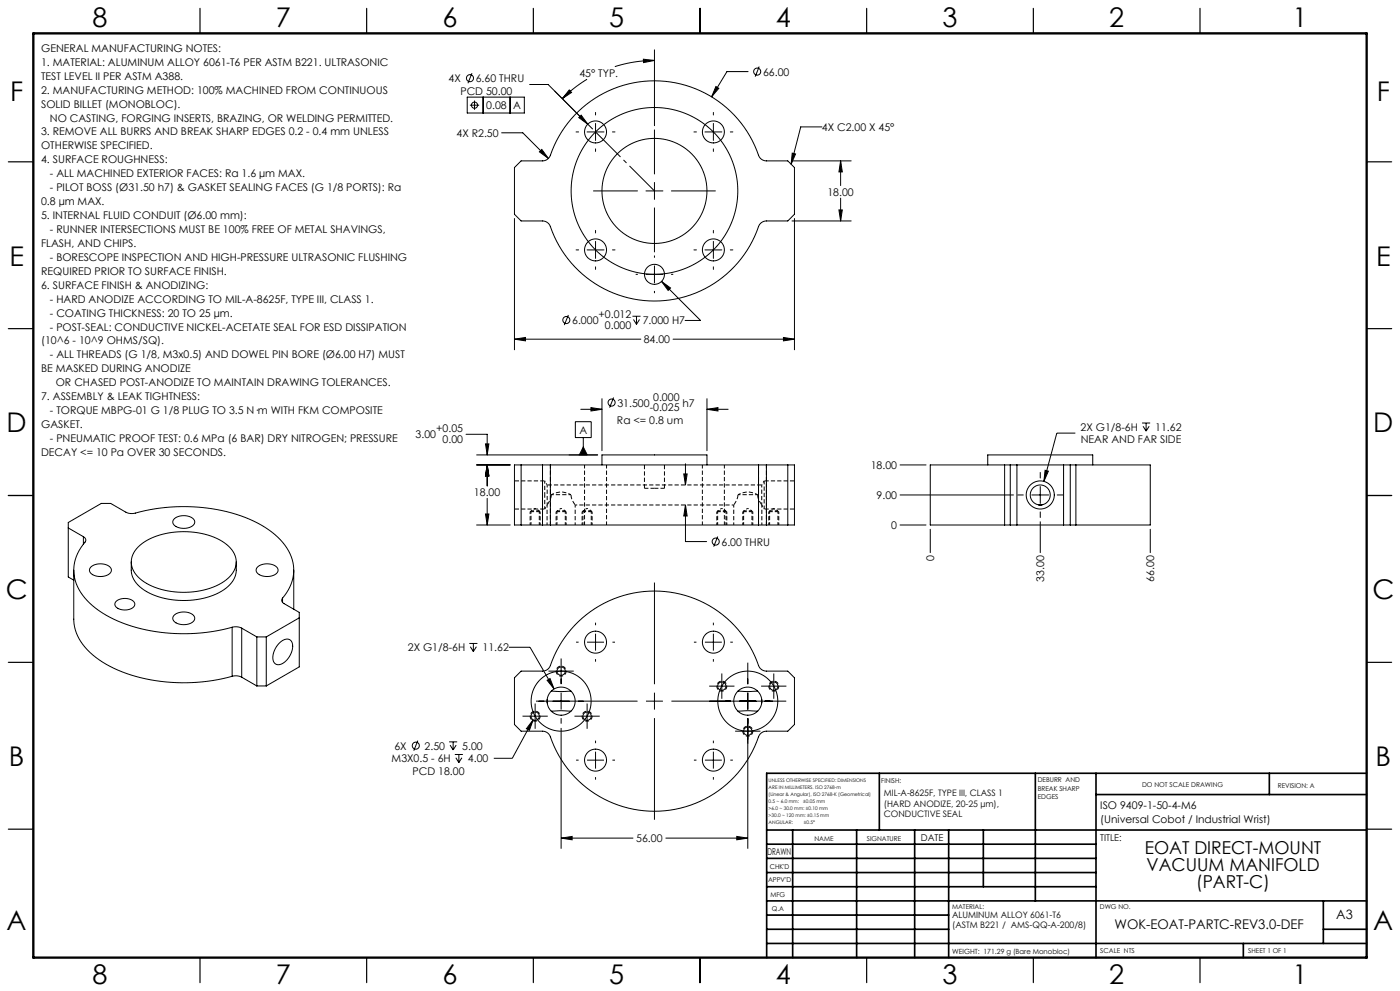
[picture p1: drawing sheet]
<svg xmlns="http://www.w3.org/2000/svg" width="420mm" height="297mm" viewBox="0 0 420 297" stroke-linecap="round" stroke-linejoin="round" font-family="sans-serif">
<g fill="none" stroke="#000" stroke-width=".3">
<path d="M193 17.7l3.3 .4-3.2 .7zM196.3 18.1l-5.5 .4-6.3 1.5M196.3 14.9v22.8M227.8 19.9l-1.2 3.1M140.2 29.1h17.1v4.8h-17.1zM141 31.5h2.7M141.6 21.9l-1.2 3M142.4 30.1v2.8M144.9 29.1v4.8M150.5 39.8h6.3l7.7 7.7M153 29.1v4.8M158.9 25.3h5.5l13.4 13.3"/>
<path d="M170.8 27l.7 .7-2.8 1.9zM172.8 39.5h.8M173.6 35.2l.8-.7 1.9 2.7zM176.1 23.8l-3.9 2.6-3.5 3.2M176.1 39.5h5.1M178.7 33.7v.8M178.7 37v5.1M183.7 39.5h.8M196.3 38.9v13.2M208.2 39.5h.7M211.5 39.5h5.1M214 33.7v.8"/>
<path d="M214 37v5.1M214.8 25.9l.8 .6-2.1 2.5zM219.1 39.5h.8M224.4 21.5h-6.3l-4.6 7.5M246.6 38h-6.4l-2.9 11.2M154.3 50.2l2-2h6.5a2.5 2.5 0 0 0 2.3-1.7 33.1 33.1 0 0 1 31.7-22.3 33.1 33.1 0 0 1 31.1 23l.6 .6 1 .4h6.8l2 2v14l-2 2h-6.4a2.5 2.5 0 0 0-2.3 1.7 33.1 33.1 0 0 1-31.7 22.3 33.1 33.1 0 0 1-31.1-23l-.6-.5-1.1-.5h-6.8l-2-2zM162.5 44.8l2 2.7-2.7-2zM178 57.2h13.3M178.7 44.6v.8M193.8 57.2h5.1M196.3 54.7v5.1M201.4 57.2h13.2"/>
<path d="M214 44.6v.8M237.6 48.2h17.8M237.7 45.9l1 .2-1.4 3.1zM252.2 48.2l.5 3.3h-1zM252.2 48.2v7.4M252.2 59.4v6.8M154.3 65.5v39.3M172.8 74.9h.8M176.1 74.9h5.1M178.7 69.1v.7M178.7 72.4v5M178.7 80v.7"/>
<path d="M183.7 74.9h.8M196.3 62.3v13.2M196.3 76.7v.4M196.3 79.7v5.1M208.2 74.9h.7M211.5 74.9h5.1M214 69.1v.7M214 72.4v5M214 80v.7M219.1 74.9h.8M237.6 66.2h17.8M238.3 65.5v39.3"/>
<path d="M251.7 62.9h1l-.5 3.3zM170.5 94.4l-1.2 3M189.7 94.8h2.5M190 95.7l.9 1.5M190.8 82.2h.5M190.9 94.8v2.4M191.9 95.7l-1 1.5M193.8 82.2h5.1M196.3 87.3v.5M198.5 84.3l2.7 2-.8 .7zM198.5 84.3l11.7 11.7h-4.7M201.4 82.2h.5"/>
<path d="M154.3 101.6l3.3-.5v1.1zM154.3 101.6h37.9M180.6 119.5v15.6M184.1 119.1l-1.2 3.1M201.9 101.6h36.4M212.1 119.5v15.6M235 101.1l3.3 .5-3.3 .6zM139.8 130.2h6.4v6.1M143 139.3h10.1M143 136.3h36.3M145.7 133h1l-.5 3.3zM146.2 139.3l.5 3.3h-1z"/>
<path d="M146.2 139.3v6.4M156.3 139.3v18M162.8 139.3h2.3M162.8 139.3h-8.5v18h8.5M162.8 139.3v18M165.1 139.3h62.5M165.1 139.3v18M172.6 126.4h4.8v4.7h-4.8zM174.2 122.7h6.4M175 131.1v5.2M175 134l1.2 2.3h-2.4zM177.3 122.2l3.3 .5-3.3 .5z"/>
<path d="M180.6 139.3v-3h31.5v3M205.6 139v6.3M212.1 122.7l3.3-.5v1zM212.1 122.7h6.3M227.6 139.3h2.3M227.6 139.3v18M229.9 139.3h8.4v18h-8.4M229.9 139.3v18M236.3 139.3v18M270 139.3h7.8M296.3 139.3v-3h31.5v3M301.4 139.3h1.7"/>
<path d="M301.4 139.3h-22.3v18h22.3M301.4 139.3v18M303.1 139.3h18M303.1 139.3v18M305.1 139.3v18M319.1 139.3v18M321.1 139.3h1.7M321.1 139.3v18M322.6 129.8h-5.6l-3.8 14.5M322.8 139.3h22.3v18h-22.3M322.8 139.3v18M342.6 126.8h2.4"/>
<path d="M342.9 127.7l.9 1.5M343.8 126.8v2.4M344.7 127.7l-.9 1.5M20.5 158.2l4.5 2.6M52.4 155.4a4.5 4.5 0 0 1 5.9 .6 2.04 2.04 0 0 1-2.2 2.3 3.4 3.4 0 0 1-4.3-1.8zM143 157.3h10.1M145.7 154h1l-.5 3.3zM146.2 149.3v8M162.8 157.3h2.3M165.1 157.3h62.5M205.1 142h1l-.5 3.3zM205.6 151.3l.5 3.3h-1z"/>
<path d="M205.6 151.3v11h6.4M227.6 157.3h2.3M270 157.3h7.8M270 148.3h34M279.1 158.6v7M301.4 157.3h1.7M303.1 157.3h18M305.3 148.3h1.7M309.5 148.3h5.1M312.1 156.4v9.2M312.1 141.6v1.7M312.1 145.8v5.1"/>
<path d="M312.1 153.4v1.7M312.6 151.3h-1M313.5 140.9l1 .3-1.3 3.1zM317.2 148.3h1.6M321.1 157.3h1.7M345.1 158.6v7M22.1 173.9l-1.6-1v-16.3l9.9-5.7h2.8l4.5 2.6a4 4 0 0 0 2.9 .3 52.9 52.9 0 0 1 36.7 3 18.9 18.9 0 0 1 10.6 11.9 12.3 12.3 0 0 1-3.1 10.6M22.1 170.9v14.7a14.7 14.7 0 0 0 6.6 11.4 45.4 45.4 0 0 0 28.9 7.6 53 53 0 0 0 12-1.9M25 160.8a1.04 1.04 0 0 1 .5 1.7 12.2 12.2 0 0 0 .7 17.5 36.9 36.9 0 0 0 22 9.5 55.3 55.3 0 0 0 21.4-1.5M25 160.8v2.3M27.4 169.8a4.5 4.5 0 0 1 5.9 .6 2.04 2.04 0 0 1-2.2 2.3 3.4 3.4 0 0 1-4.3-1.8zM39.4 168.4v2.5a7.8 7.8 0 0 0 4.6 6.4 24.3 24.3 0 0 0 23.2-.6 7.4 7.4 0 0 0 3.7-5.8v-2.5"/>
<path d="M41.5 163.9a21.7 21.7 0 0 1 17.8-4.2 15.2 15.2 0 0 1 10.7 5.7 6.1 6.1 0 0 1-2.1 8.4 23.7 23.7 0 0 1-20.5 2.6 11.3 11.3 0 0 1-7.8-6.5 6 6 0 0 1 1.9-6zM77.4 169.8a4.5 4.5 0 0 1 5.9 .6 2.04 2.04 0 0 1-2.2 2.3 3.4 3.4 0 0 1-4.3-1.8zM84.8 179.3a1.04 1.04 0 0 0 .4 1.6l4.6 2.6v16.4l-9.9 5.7M84.8 179.3v1.2M88.1 170.9v11.7M196.3 174.6v30.5M215.3 160.8l-1.2 3M34.8 180.2a4 4 0 0 1 5.6 .5 2.02 2.02 0 0 1-2.4 2.1 2.96 2.96 0 0 1-3.5-1.8zM52.4 184.2a4.5 4.5 0 0 1 5.9 .6 2.04 2.04 0 0 1-2.2 2.3 3.4 3.4 0 0 1-4.3-1.8zM69.6 188a4 4 0 0 1 2.9 .3M69.6 188v14.7M72.5 188.3l4.5 2.6"/>
<path d="M72.5 188.3v14.7M77 190.9h2.9M77 190.9v14.7M79.9 190.9v14.7M83.9 192.6a2.17 2.17 0 0 1 3.7-.2 5.7 5.7 0 0 1-4 6.8 2.02 2.02 0 0 1-1.7-2.8 6.9 6.9 0 0 1 2-3.8zM89.8 185.2l-9.9 5.7M140.8 192.8h2.4M141.1 193.8l.9 1.5M142 192.8v2.5M142.9 193.8l-.9 1.5M152.7 194h6.3l7.2 12.5M168.3 197.3v7.8"/>
<path d="M172.8 192.5h.8M176.1 192.5h5.1M178.7 186.6v.8M178.7 189.9v5.1M178.7 197.5v.8M183.7 192.5h.8M208.2 192.5h.7M211.5 192.5h5.1M214 186.6v.8M214 189.9v5.1M214 197.5v.8M219.1 192.5h.8"/>
<path d="M224.3 198.6v6.5M69.6 202.7a4 4 0 0 1 2.9 .3M72.5 203l4.5 2.6M77 205.6h2.9M156.3 201.1h6.5a2.5 2.5 0 0 0 2.3-1.7 33.1 33.1 0 0 1 31.7-22.3 33.1 33.1 0 0 1 31.1 23l.9 .8 .7 .2h6.8l2 2v14l-2 2h-6.4a2.5 2.5 0 0 0-2.3 1.7 33.1 33.1 0 0 1-31.7 22.3 33.1 33.1 0 0 1-31.1-23l-.9-.7-.8-.2-6.8-.1-2-2v-14zM156.8 214.6h7.5M159.9 215.7l-1.1 3.2-.9-.5zM159.9 215.7l-6.2 11.6h-5.6M160.5 210.8v7.6M160.8 210.1h30.5M164.1 203.9l.9-.5 1.2 3.1zM164.2 209.6v1.1"/>
<path d="M164.5 201.1h7.6M165.4 207.1h5.9M165.4 213.1h5.9M168.3 218.2v36.2M168.3 207.6v5.1M168.3 215.2v1.7M172.3 214.6h7.6M176.1 210.8v7.6M193.8 210.1h5.1M196.3 207.6v5.1M196.3 215.2v30.5M201.4 210.1h34.5"/>
<path d="M212.8 205.6h7.5M216.5 201.8v7.6M220.5 219.1h7.6M221.4 213.1h5.9M221.4 207.1h5.9M224.3 207.6v5.1M224.3 215.2v39.2M228.3 205.6h7.6M228.5 209.6v1.1M232.1 201.8v7.6M125.3 222l-1.2 3M134.7 222.3h2.5"/>
<path d="M135 223.3l.9 1.5M135.9 222.3v2.5M136.4 226.1h2.5M136.7 227.1l1 1.4M136.9 223.3l-1 1.5M137.7 226.1v2.4M138.6 227.1l-.9 1.4M172.8 227.8h.8M176.1 227.8h5.1M178.7 222v.7M178.7 225.3v5.1M178.7 232.9v.8"/>
<path d="M183.7 227.8h.8M208.2 227.8h.7M211.5 227.8h5.1M214 222v.7M214 225.3v5.1M214 232.9v.8M219.1 227.8h.8M168.3 251.2l3.3-.5v1zM168.3 251.2h21.7M199.7 251.2h24.6M221 250.7l3.3 .5-3.3 .5z"/>
<circle cx="141" cy="23.4" r="1.06"/>
<circle cx="142.4" cy="31.5" r=".93"/>
<circle cx="178.7" cy="39.5" r="3.3"/>
<circle cx="214" cy="39.5" r="3.3"/>
<circle cx="227.2" cy="21.5" r="1.06"/>
<circle cx="196.3" cy="57.2" r="15.8"/>
<circle cx="196.3" cy="57.2" r="25"/>
<circle cx="178.7" cy="74.9" r="3.3"/>
<circle cx="214" cy="74.9" r="3.3"/>
<circle cx="169.9" cy="95.9" r="1.06"/>
<circle cx="196.3" cy="82.2" r="3"/>
<circle cx="183.5" cy="120.6" r="1.06"/>
<circle cx="312.1" cy="148.3" r="3"/>
<circle cx="312.1" cy="148.3" r="4.2"/>
<circle cx="214.7" cy="162.3" r="1.06"/>
<circle cx="178.7" cy="192.5" r="3.3"/>
<circle cx="214" cy="192.5" r="3.3"/>
<circle cx="160.5" cy="214.6" r="1.25"/>
<circle cx="168.3" cy="210.1" r="9"/>
<circle cx="168.3" cy="201.1" r="1.25"/>
<circle cx="168.3" cy="210.1" r="4.2"/>
<circle cx="176.1" cy="214.6" r="1.25"/>
<circle cx="216.5" cy="205.6" r="1.25"/>
<circle cx="224.3" cy="210.1" r="9"/>
<circle cx="224.3" cy="219.1" r="1.25"/>
<circle cx="224.3" cy="210.1" r="4.2"/>
<circle cx="232.1" cy="205.6" r="1.25"/>
<circle cx="124.7" cy="223.5" r="1.06"/>
<circle cx="178.7" cy="227.8" r="3.3"/>
<circle cx="214" cy="227.8" r="3.3"/>
</g>
<path d="M162 153.3h-3M169.8 153.3h-3M177.6 153.3h-3M193.3 146.3h3M196.3 146.3h3M218 153.3h-3M225.8 153.3h-3M233.6 153.3h-3" fill="none" stroke="#000" stroke-width=".3" stroke-dasharray="1.3 .6" stroke-dashoffset=".1" stroke-linecap="butt"/>
<path d="M161.8 153.1h-2.5M169.6 153.1h-2.5M177.4 153.1h-2.5M217.8 153.1h-2.5M225.6 153.1h-2.5M233.4 153.1h-2.5" fill="none" stroke="#000" stroke-width=".3" stroke-dasharray="1.3 .6" stroke-dashoffset=".3" stroke-linecap="butt"/>
<path d="M154.3 152.6h9.1M163.4 144.1h-9.1M165.4 148.3l-.4 1.5-.8 1.5M172.5 151.3h.1a5.7 5.7 0 0 1-1.3-3M221.4 148.3a6.1 6.1 0 0 1-1.3 3M228.5 151.3a5.7 5.7 0 0 1-1.2-3M228.5 145.3h-64.3M229.3 152.6h9M238.3 144.1h-9" fill="none" stroke="#000" stroke-width=".3" stroke-dasharray="1.3 .6" stroke-dashoffset="-.1" stroke-linecap="butt"/>
<g fill="none" stroke="#000" stroke-width=".3" stroke-dasharray="1.3 .6" stroke-dashoffset=".5" stroke-linecap="butt">
<path d="M159 157.3v-4M162 157.3v-4M164.1 151.4v5.9M164.2 151.3v-6M166.8 157.3v-4M169.8 157.3v-4M171.3 148.3h-5.9M172.6 157.3v-6M174.6 157.3v-4M177.6 157.3v-4M215 157.3v-4M218 157.3v-4"/>
<path d="M220.1 151.3v6M222.8 157.3v-4M225.8 157.3v-4M227.3 148.3h-5.9M228.5 145.3v6M228.6 157.3v-5.9M230.6 157.3v-4M233.6 157.3v-4"/>
</g>
<path d="M193.3 139.3v7M164.1 151.4l.1-.1M199.3 146.3v-7M228.5 151.3v.1" fill="none" stroke="#000" stroke-width=".3" stroke-dasharray="1.3 .6" stroke-linecap="butt"/>
<path d="M162.8 139.3v18M175.4 139.3v18M210.7 139.3v18M227.6 139.3v18M165.1 157.3v-18M182 157.3v-18M217.3 157.3v-18M229.3 144.1v8.5M229.9 157.3v-18" fill="none" stroke="#000" stroke-width=".3" stroke-dasharray="1.3 .6" stroke-dashoffset=".2" stroke-linecap="butt"/>
<g fill="none" stroke="#000" stroke-width=".3" stroke-dasharray="1.3 .6" stroke-dashoffset=".4" stroke-linecap="butt">
<path d="M159.3 153.1v4.2M161.8 157.3v-4.2M163.4 148.3v-4.2M163.4 152.6v-4.3M167.1 153.1v4.2M169.6 157.3v-4.2M171.3 148.3l-.9-.4a5.5 5.5 0 0 0-5 .4M174.9 153.1v4.2M177.4 157.3v-4.2M215.3 153.1v4.2M217.8 157.3v-4.2M223.1 153.1v4.2"/>
<path d="M225.6 157.3v-4.2M227.3 148.3l-.9-.4a5.5 5.5 0 0 0-5 .4M230.9 153.1v4.2M233.4 157.3v-4.2"/>
</g>
<g fill="none" stroke="#000" stroke-width=".3" stroke-dasharray="1.3 .6" stroke-dashoffset=".7" stroke-linecap="butt">
<path d="M160.5 152.3l-1.2 .8M161.8 153.1l-1.3-.8M163.4 152.6l.7-1.2M164.2 145.3l-.8-1.2M168.3 152.3l-1.2 .8M169.6 153.1l-1.3-.8M172.5 151.3h47.6M176.1 152.3l-1.2 .8M177.4 153.1l-1.3-.8M216.5 152.3l-1.2 .8M217.8 153.1l-1.3-.8M224.3 152.3l-1.2 .8"/>
<path d="M225.6 153.1l-1.3-.8M228.5 151.4l.8 1.2M229.3 144.1l-.8 1.2M232.1 152.3l-1.2 .8M233.4 153.1l-1.3-.8M160.5 216.1a1.5 1.5 0 0 1-1.3-2.2 1.5 1.5 0 0 1 2.6-.1 1.5 1.5 0 0 1-1.1 2.3h-.2M168.3 202.6a1.5 1.5 0 0 1-1.3-2.2 1.5 1.5 0 0 1 2.6-.1 1.5 1.5 0 0 1-1.1 2.3h-.2M176.1 216.1a1.5 1.5 0 0 1-1.3-2.2 1.5 1.5 0 0 1 2.6-.1 1.5 1.5 0 0 1-1.1 2.3h-.2M216.5 207.1a1.5 1.5 0 0 1-1.3-2.2 1.5 1.5 0 0 1 2.6-.1 1.5 1.5 0 0 1-1.1 2.3h-.2M232.1 207.1a1.5 1.5 0 0 1-1.3-2.2 1.5 1.5 0 0 1 2.6-.1 1.5 1.5 0 0 1-1.1 2.3h-.2M224.3 220.6a1.5 1.5 0 0 1-1.3-2.2 1.5 1.5 0 0 1 2.6-.1 1.5 1.5 0 0 1-1.1 2.3h-.2"/>
</g>
<path d="M178.7 39.5l17.6 17.7" fill="none" stroke="#000" stroke-width=".3" stroke-dasharray="15.2 1.3 1.3 1.3" stroke-dashoffset="4.6" stroke-linecap="butt"/>
<g fill="none" stroke="#000" stroke-width=".35">
<path d="M60 2.5v7.5M110 2.5v7.5M160 2.5v7.5M210 2.5v7.5M260 2.5v7.5M310 2.5v7.5M360 2.5v7.5M2.5 48.5h7.5M410 48.5h7.5M2.5 98.5h7.5M410 98.5h7.5M2.5 148.5h7.5"/>
<path d="M410 148.5h7.5M2.5 198.5h7.5M410 198.5h7.5M2.5 248.5h7.5M410 248.5h7.5M60 287v7.5M110 287v7.5M160 287v7.5M210 287v7.5M260 287v7.5M310 287v7.5M360 287v7.5"/>
</g>
<g fill="none" stroke="#000" stroke-width=".5">
<path d="M263.8 231.8v17M310.6 231.8v38.2M328.8 231.8v55.2M328.8 238.1h81.2M380.8 231.8v6.3M410 231.8h-180v55.2M230 248.8h180M230 257.3h98.8M230 253h98.8M237.8 248.8v38.2M257 248.8v38.2M274.4 248.8v38.2"/>
<path d="M284.6 248.8v38.2M295 248.8v17M230 265.8h98.8M230 261.5h98.8M230 278.5h54.6M230 274.3h54.6M230 270h180M397 278.5h13M397 270v12.8M230 282.8h180M373 282.8v4.2"/>
</g>
<path d="M10 10h400v277h-400z" fill="none" stroke="#000" stroke-width=".7"/>
<g fill="#000">
<path d="M175 134l1.2 2.3h-2.4z"/>
<path d="M193 17.7l3.3 .4-3.2 .7zM170.8 27l.7 .7-2.8 1.9z"/>
<path d="M174.4 34.5l-.8 .7 2.7 2zM162.5 44.8l-.7 .7 2.7 2zM252.2 48.2l.5 3.3h-1zM251.7 62.9h1l-.5 3.3zM235 101.1l3.3 .5-3.3 .6zM154.3 101.6l3.3-.5v1.1zM198.5 84.3l1.9 2.7 .8-.7zM214.8 25.9l-1.3 3.1 2.1-2.5zM237.7 45.9l1 .2-1.4 3.1zM212.1 122.7l3.3-.5v1zM177.3 122.2l3.3 .5-3.3 .5zM145.7 133h1l-.5 3.3zM146.2 139.3l.5 3.3h-1zM145.7 154h1l-.5 3.3zM146.2 139.3l.5 3.3h-1zM205.6 151.3l.5 3.3h-1zM205.1 142h1l-.5 3.3z"/>
<path d="M168.3 251.2l3.3-.5v1zM221 250.7l3.3 .5-3.3 .5zM159.9 215.7l-2 2.7 .9 .5zM164.1 203.9l2.1 2.6-1.2-3.1zM313.5 140.9l-.3 3.4 1.3-3.1z"/>
</g>
<g font-size="8.1">
<text x="27.8" y="8">8</text>
<text x="82.8" y="8">7</text>
<text x="132.8" y="8">6</text>
<text x="182.8" y="8">5</text>
<text x="232.8" y="8">4</text>
<text x="282.8" y="8">3</text>
<text x="332.8" y="8">2</text>
<text x="387.8" y="8">1</text>
<text x="3" y="30.4">F</text>
<text x="413" y="30.4">F</text>
<text x="2.8" y="79.6">E</text>
<text x="412.8" y="79.6">E</text>
<text x="2" y="129.6">D</text>
<text x="412" y="129.6">D</text>
<text x="1.7" y="179.6">C</text>
<text x="411.7" y="179.6">C</text>
<text x="2.7" y="229.6">B</text>
<text x="412.7" y="229.6">B</text>
<text x="2" y="278.9">A</text>
<text x="412" y="278.9">A</text>
<text x="27.8" y="295">8</text>
<text x="82.8" y="295">7</text>
<text x="132.8" y="295">6</text>
<text x="182.8" y="295">5</text>
<text x="232.8" y="295">4</text>
<text x="282.8" y="295">3</text>
<text x="332.8" y="295">2</text>
<text x="387.8" y="295">1</text>
</g>
<g font-size="5.3">
<text x="343.4" y="256">EOAT DIRECT-MOUNT</text>
<text x="343.9" y="261.1">VACUUM MANIFOLD</text>
<text x="358.9" y="266.2">(PART-C)</text>
</g>
<text font-size="4" x="334.3" y="278.4">WOK-EOAT-PARTC-REV3.0-DEF</text>
<text font-size="3.9" x="400.9" y="275.5">A3</text>
<g font-size="3.2">
<text x="12.3" y="15.6">GENERAL MANUFACTURING NOTES:</text>
<text x="12.3" y="19.7">1. MATERIAL: ALUMINUM ALLOY 6061-T6 PER ASTM B221. ULTRASONIC</text>
<text x="12.3" y="23.9">TEST LEVEL II PER ASTM A388.</text>
<text x="173.8" y="23.1">45° TYP.</text>
<text x="228.9" y="22.7">66.00</text>
<text x="12.3" y="28.1">2. MANUFACTURING METHOD: 100% MACHINED FROM CONTINUOUS</text>
<text x="134.6" y="24.6">4X</text>
<text x="138.1" y="28.4">PCD 50.00</text>
<text x="142.7" y="24.6">6.60 THRU</text>
<text x="12.3" y="32.3">SOLID BILLET (MONOBLOC).</text>
<text x="145.9" y="32.7">0.08</text>
<text x="154" y="32.7">A</text>
<text x="12.3" y="40.6">3. REMOVE ALL BURRS AND BREAK SHARP EDGES 0.2 - 0.4 mm UNLESS</text>
<text x="15" y="36.4">NO CASTING, FORGING INSERTS, BRAZING, OR WELDING PERMITTED.</text>
<text x="137" y="41">4X R2.50</text>
<text x="246.6" y="39.2">4X C2.00 X 45°</text>
<text x="12.3" y="44.8">OTHERWISE SPECIFIED.</text>
<text x="12.3" y="49">4. SURFACE ROUGHNESS:</text>
<text x="15" y="53.1">- ALL MACHINED EXTERIOR FACES: Ra 1.6 µm MAX.</text>
<text x="15" y="57.3">- PILOT BOSS (Ø31.50 h7) &amp; GASKET SEALING FACES (G 1/8 PORTS): Ra</text>
<text x="248.2" y="58.7">18.00</text>
<text x="12.3" y="61.5">0.8 µm MAX.</text>
<text x="12.3" y="65.7">5. INTERNAL FLUID CONDUIT (Ø6.00 mm):</text>
<text x="15" y="69.8">- RUNNER INTERSECTIONS MUST BE 100% FREE OF METAL SHAVINGS,</text>
<text x="12.3" y="74">FLASH, AND CHIPS.</text>
<text x="12.3" y="82.4">REQUIRED PRIOR TO SURFACE FINISH.</text>
<text x="15" y="78.2">- BORESCOPE INSPECTION AND HIGH-PRESSURE ULTRASONIC FLUSHING</text>
<text x="12.3" y="86.5">6. SURFACE FINISH &amp; ANODIZING:</text>
<text x="15" y="94.9">- COATING THICKNESS: 20 TO 25 µm.</text>
<text x="15" y="90.7">- HARD ANODIZE ACCORDING TO MIL-A-8625F, TYPE III, CLASS 1.</text>
<text x="179.6" y="95.4">+0.012</text>
<text x="15" y="99.1">- POST-SEAL: CONDUCTIVE NICKEL-ACETATE SEAL FOR ESD DISSIPATION</text>
<text x="171.7" y="97.1">6.000</text>
<text x="181.5" y="98.5">0.000</text>
<text x="192.8" y="97.1">7.000 H7</text>
<text x="12.3" y="103.2">(10^6 - 10^9 OHMS/SQ).</text>
<text x="15" y="107.4">- ALL THREADS (G 1/8, M3x0.5) AND DOWEL PIN BORE (Ø6.00 H7) MUST</text>
<text x="193.1" y="102.9">84.00</text>
<text x="12.3" y="111.6">BE MASKED DURING ANODIZE</text>
<text x="12.3" y="119.9">7. ASSEMBLY &amp; LEAK TIGHTNESS:</text>
<text x="16.7" y="115.8">OR CHASED POST-ANODIZE TO MAINTAIN DRAWING TOLERANCES.</text>
<text x="15" y="124.1">- TORQUE MBPG-01 G 1/8 PLUG TO 3.5 N·m WITH FKM COMPOSITE</text>
<text x="185.2" y="121.8">31.500</text>
<text x="194.9" y="123.3">-0.025</text>
<text x="196" y="120.1">0.000</text>
<text x="204.8" y="121.8">h7</text>
<text x="12.3" y="128.3">GASKET.</text>
<text x="124.7" y="131.2">3.00</text>
<text x="130.8" y="129.5">+0.05</text>
<text x="173.8" y="130">A</text>
<text x="185.1" y="127">Ra &lt;= 0.8 um</text>
<text x="324.2" y="129.1">2X G1/8-6H</text>
<text x="346.6" y="129.1">11.62</text>
<text x="12.3" y="136.6">DECAY &lt;= 10 Pa OVER 30 SECONDS.</text>
<text x="15" y="132.5">- PNEUMATIC PROOF TEST: 0.6 MPa (6 BAR) DRY NITROGEN; PRESSURE</text>
<text x="132.8" y="132.6">0.00</text>
<text x="324.2" y="132.9">NEAR AND FAR SIDE</text>
<text x="261.2" y="140.5">18.00</text>
<text x="142.2" y="148.7">18.00</text>
<text x="263" y="149.5">9.00</text>
<text x="267.4" y="158.5">0</text>
<text x="216.5" y="163.5">6.00 THRU</text>
<text x="280.3" y="168.3" transform="rotate(-90 280.3 168.3)">0</text>
<text x="313.3" y="174.4" transform="rotate(-90 313.3 174.4)">33.00</text>
<text x="346.3" y="174.4" transform="rotate(-90 346.3 174.4)">66.00</text>
<text x="122.4" y="195.2">2X G1/8-6H</text>
<text x="144.7" y="195.2">11.62</text>
<text x="118.3" y="224.7">6X</text>
<text x="127.4" y="224.7">2.50</text>
<text x="138.7" y="224.7">5.00</text>
<text x="117.5" y="228.5">M3X0.5 - 6H</text>
<text x="123.8" y="232.2">PCD 18.00</text>
<text x="140.4" y="228.5">4.00</text>
<text x="330.1" y="242.5">ISO 9409-1-50-4-M6</text>
<text x="330.1" y="246.6">(Universal Cobot / Industrial Wrist)</text>
<text x="190.9" y="252.4">56.00</text>
</g>
<g font-size="2.8">
<text x="276.2" y="252">DATE</text>
<text x="230.2" y="256.3">DRAWN</text>
<text x="330.1" y="252.1">TITLE:</text>
</g>
<g font-size="2.7">
<text x="265.2" y="238.7">MIL-A-8625F, TYPE III, CLASS 1</text>
<text x="265.2" y="241.7">(HARD ANODIZE, 20-25 µm),</text>
<text x="265.2" y="244.7">CONDUCTIVE SEAL</text>
<text x="285.6" y="275.3">ALUMINUM ALLOY 6061-T6</text>
<text x="285.6" y="278.3">(ASTM B221 / AMS-QQ-A-200/8)</text>
</g>
<text font-size="2.1" x="285.6" y="285.8">WEIGHT: 171.29 g (Bare Monobloc)</text>
<g font-size="2">
<text x="264.4" y="234.6">FINISH:</text>
<text x="311.3" y="234.5">DEBURR AND</text>
<text x="311.3" y="237">BREAK SHARP</text>
<text x="311.3" y="239.5">EDGES</text>
<text x="342.6" y="236">DO NOT SCALE DRAWING</text>
<text x="383.3" y="236.2">REVISION: A</text>
<text x="244.3" y="252">NAME</text>
<text x="260" y="251.9">SIGNATURE</text>
<text x="230.9" y="260.3">CHK'D</text>
<text x="230.4" y="264.4">APPV'D</text>
<text x="231.1" y="268.8">MFG</text>
<text x="231.5" y="273">Q.A</text>
<text x="285.6" y="272.5">MATERIAL:</text>
<text x="330" y="272.5">DWG NO.</text>
<text x="330.1" y="285.6">SCALE NTS</text>
<text x="374.5" y="285.6">SHEET 1 OF 1</text>
</g>
<g font-size="1.5">
<text x="230.6" y="234.3">UNLESS OTHERWISE SPECIFIED: DIMENSIONS</text>
<text x="230.6" y="236.4">ARE IN MILLIMETERS. ISO 2768-m</text>
<text x="230.6" y="238.5">(Linear &amp; Angular), ISO 2768-K (Geometrical)</text>
<text x="230.6" y="240.6">0.5 ~ 6.0 mm:</text>
<text x="230.6" y="242.7">&gt;6.0 ~ 30.0 mm: ±0.10 mm</text>
<text x="230.6" y="244.8">&gt;30.0 ~ 120 mm: ±0.15 mm</text>
<text x="240.9" y="240.6">±0.05 mm</text>
<text x="230.6" y="246.9">ANGULAR:</text>
<text x="241.1" y="246.9">±0.5°</text>
</g>
</svg>
